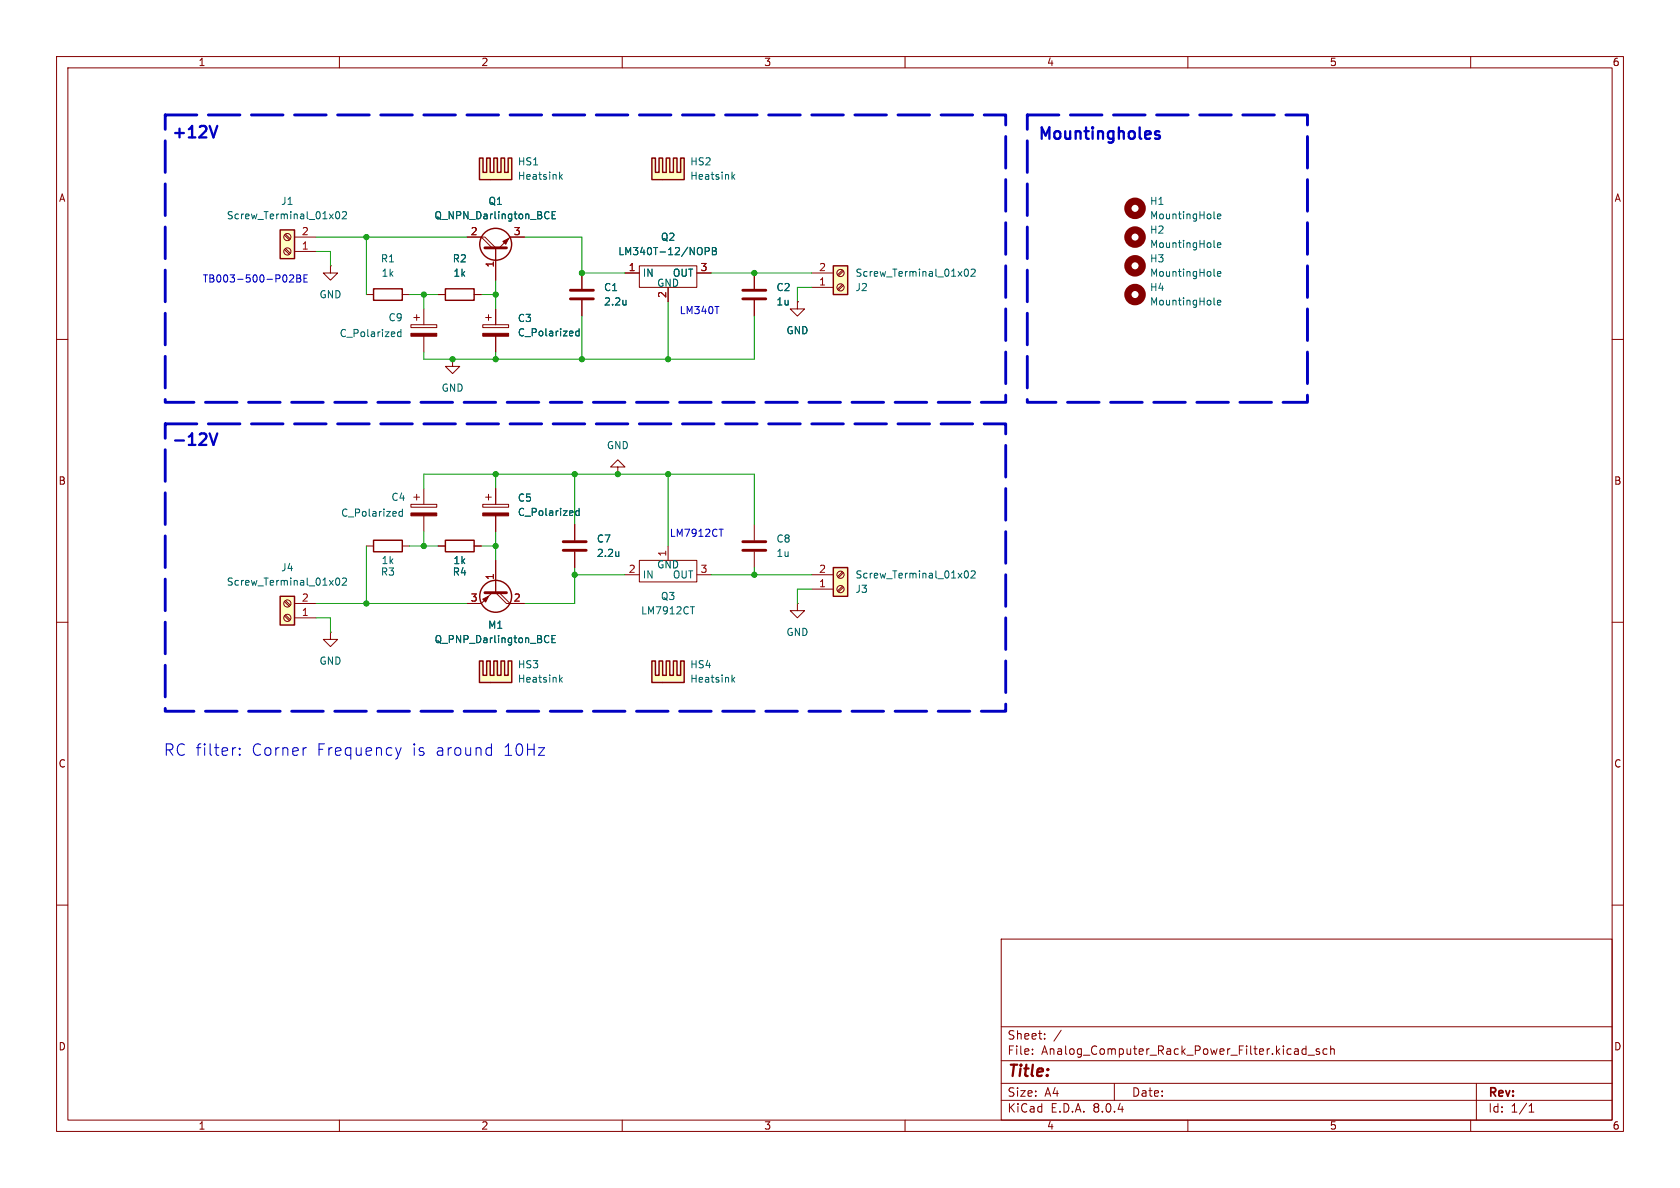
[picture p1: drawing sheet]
<svg xmlns="http://www.w3.org/2000/svg" width="297mm" height="210mm" viewBox="0 0 297 210" stroke-linecap="round" stroke-linejoin="round" font-family="sans-serif">
<g fill="none" stroke="#840000" stroke-width=".18">
<path d="M10 10h277v190h-277zM12 12h273v186h-273zM60 10v2M110 10v2M160 10v2M210 10v2M260 10v2M10 60h2M285 60h2M10 110h2M285 110h2M10 160h2"/>
<path d="M285 160h2M177 166h108v32h-108zM60 198v2M110 198v2M160 198v2M177 194.5h108M177 191.5h108M177 187.5h108M177 181.5h108M182.5 186.3v.1M182.5 185.5v.1M184.7 183.6v.1"/>
<path d="M184.7 182.8v.1M187.6 182.1l-1.3 2M197 191.5v3M210 198v2M230.2 186.1l.3 .3 .4-.1M230.9 184.9v1.5M230.9 185.5l-.4-.1-.3 .3M231.2 186.5h1.2M233.2 185.5l-.3-.1-.2 .2v.2l.5 .2v.3h-.5M234.6 185.5l-.4-.1-.3 .3v.4l.1 .2h.6M235.2 185.5l.3-.1 .3 .1 .1 .9M235.2 184.9v1.5"/>
<path d="M260 198v2M261 191.5v6.5M270.3 196.6h.9M270.3 195.5l.4-.4v1.5"/>
</g>
<circle cx="200.7" cy="41.9" r="1.27" fill="none" stroke="#840000" stroke-width="1.3"/>
<path d="M214.6 43.6l.2 .2M215.2 43.3l.6-.1v-.2l-.4-.1-.2 .2 .1 .6h.5" fill="none" stroke="#006464" stroke-width=".18"/>
<path d="M147.3 100.3h2.6v5.1h-2.6z" fill="#ffffc2"/>
<path d="M147.3 100.3h2.6v5.1h-2.6z" fill="none" stroke="#840000" stroke-width=".25"/>
<g fill="none" stroke="#840000" stroke-width=".18">
<path d="M143.5 104.1h3.8M143.5 101.6h3.8M148.9 101.1l-.8 .8M148.9 103.6l-.8 .9M149.1 101.3l-.9 .8M149.1 103.8l-.9 .8"/>
<circle cx="148.6" cy="101.6" r=".63"/>
<circle cx="148.6" cy="104.1" r=".63"/>
</g>
<path d="M170.6 101l.2-.1a.68 .68 0 0 1 .4 .6 .68 .68 0 0 1-.4 .7l-.2-.1-.1-.4zM171.7 101l.5-.1 .2 .4-.8 .9h.8" fill="none" stroke="#006464" stroke-width=".18"/>
<g fill="#ffffc2">
<path d="M115.2 27.9h.7v2.6h.6v-2.6h.6v2.6h.7l-.7 1.3h-1.9z"/>
<path d="M117.8 27.9h.6v2.6h.6v-2.6h.7v2.6h.6v-2.6h.7v3.9h-3.9l.7-1.3z"/>
</g>
<path d="M115.2 27.9h.7v2.6h.6v-2.6h.6v2.6h.7v-2.6h.6v2.6h.6v-2.6h.7v2.6h.6v-2.6h.7v3.9h-5.8z" fill="none" stroke="#840000" stroke-width=".25"/>
<path d="M129.5 31.2l.4 .5M129.9 30.8l-.5 .5M102.4 58.1v1.3M102.4 58.6l-.4-.1-.2 .3 .1 .5h.5M124.7 44.4h.6l.1-.2-.1-.3-.6-.1v1.2M125.9 43.8h.5l.2 .2-.2 .4 .2 .1 .1 .3-.3 .2h-.5zM125.9 44.4h.5M102.4 89.9v1.2M102.4 90.3h-.4l-.2 .2 .1 .6h.5" fill="none" stroke="#006464" stroke-width=".18"/>
<g fill="none" stroke="#840000" stroke-width=".18">
<path d="M85.3 57.4h4.6v.5h-4.6zM85.9 56.1h1M86.4 55.6v1M87.6 54.6v2.8M87.6 59.4v2.8M110.5 48.3h2.5M113 47h10.2v3.8h-10.2zM118.1 50.8v2.5M123.2 48.3h2.5M80 63.5v1.3h1.3l-1.3 1.2-1.3-1.2h1.3M80 63.5h.1M85.3 89.2h4.6v.5h-4.6z"/>
<path d="M85.9 87.9h1M86.4 87.4v1M87.6 86.4v2.8M87.6 91.2v2.8"/>
</g>
<g fill="#840000" stroke="#840000" stroke-width=".18">
<path d="M85.3 90.7h4.6v.5h-4.6z"/>
<path d="M85.3 58.9h4.6v.5h-4.6z"/>
</g>
<g fill="#ffffc2">
<path d="M84.8 116.8h.6v2.6h.6v-2.6h.7v2.6h.6l-.6 1.3h-1.9z"/>
<path d="M87.3 116.8h.6v2.6h.7v-2.6h.6v2.6h.6v-2.6h.7v3.9h-3.8l.6-1.3z"/>
</g>
<g fill="none" stroke="#840000" stroke-width=".25">
<path d="M84.8 116.8h.6v2.6h.6v-2.6h.7v2.6h.6v-2.6h.6v2.6h.7v-2.6h.6v2.6h.6v-2.6h.7v3.9h-5.7z"/>
<circle cx="87.6" cy="105.4" r="2.82"/>
</g>
<path d="M96.8 112.3l.2 .2M97 113.5l-.2 .1M97.6 112.9h.4M98.2 112.3h-.6v1.3h.6M99.4 119.7l-.5 .5M99.1 120.1l.3 .5" fill="none" stroke="#006464" stroke-width=".18"/>
<path d="M87.6 99.1v5.7l1.9 1.9h.7M87 104.8l-1.9 1.9h-2.6M88.3 104.8l1.9 1.9M90.2 106.7h2.5" fill="none" stroke="#840000" stroke-width=".18"/>
<path d="M85.7 104.8h3.8" fill="none" stroke="#840000" stroke-width=".51"/>
<path d="M85.3 105.9l1.1-.5-.5 1z" fill="#840000" stroke="#840000" stroke-width=".18"/>
<path d="M49.5 105.4h2.6v5.1h-2.6z" fill="#ffffc2"/>
<path d="M49.5 105.4h2.6v5.1h-2.6z" fill="none" stroke="#840000" stroke-width=".25"/>
<g fill="none" stroke="#840000" stroke-width=".18">
<path d="M133.3 48.3v2.8M133.3 53.1v2.8M141 53.3v1.3h1.2l-1.2 1.3-1.3-1.3h1.3M141 53.3h.1M50.3 106.3l.9 .9M50.3 108.9l.9 .8M50.5 106.2l.8 .8M50.5 108.7l.8 .9M52.1 109.2h3.8M52.1 106.7h3.8"/>
<circle cx="50.8" cy="109.2" r=".63"/>
<circle cx="50.8" cy="106.7" r=".63"/>
</g>
<path d="M59.4 102.3l.2-.1a.68 .68 0 0 1 .5 .6 .68 .68 0 0 1-.5 .6l-.2-.1-.1-.3zM60.5 102.3l.5-.1 .3 .3-.8 .9h.8" fill="none" stroke="#006464" stroke-width=".18"/>
<path d="M131.3 52.8h4.1M131.3 51.3h4.1" fill="none" stroke="#840000" stroke-width=".51"/>
<path d="M147.3 47h2.6v5.1h-2.6z" fill="#ffffc2"/>
<path d="M147.3 47h2.6v5.1h-2.6z" fill="none" stroke="#840000" stroke-width=".25"/>
<g fill="none" stroke="#840000" stroke-width=".18">
<path d="M143.5 50.8h3.8M143.5 48.3h3.8M148.9 47.8l-.8 .8M148.9 50.3l-.8 .8M149.1 47.9l-.9 .9M149.1 50.5l-.9 .8M58.4 111.8v1.2h1.3l-1.3 1.3-1.3-1.3h1.3M58.4 111.8h.1"/>
<circle cx="148.6" cy="50.8" r=".63"/>
<circle cx="148.6" cy="48.3" r=".63"/>
</g>
<path d="M214.6 38.5l.2 .2M215.2 38.3l.6-.2v-.2l-.4-.1-.2 .2 .1 .6h.5M170.6 47.7l.2-.1a.68 .68 0 0 1 .4 .6 .68 .68 0 0 1-.4 .6l-.2-.1-.1-.3zM171.7 47.7l.5-.1 .2 .3-.8 .9h.8M214.6 48.7l.2 .1M214.6 53.7l.2 .2M215.2 48.4l.6-.1v-.2l-.4-.1-.2 .2 .1 .6h.5M215.2 53.5l.6-.1v-.3h-.4l-.2 .2 .1 .6h.5" fill="none" stroke="#006464" stroke-width=".18"/>
<g fill="none" stroke="#840000" stroke-width="1.3">
<circle cx="200.7" cy="36.8" r="1.27"/>
<circle cx="200.7" cy="47" r="1.27"/>
<circle cx="200.7" cy="52.1" r="1.27"/>
</g>
<g fill="#ffffc2">
<path d="M84.8 27.9h.6v2.6h.6v-2.6h.7v2.6h.6l-.6 1.3h-1.9z"/>
<path d="M87.3 27.9h.6v2.6h.7v-2.6h.6v2.6h.6v-2.6h.7v3.9h-3.8l.6-1.3z"/>
</g>
<g fill="none" stroke="#840000" stroke-width=".25">
<path d="M84.8 27.9h.6v2.6h.6v-2.6h.7v2.6h.6v-2.6h.6v2.6h.7v-2.6h.6v2.6h.6v-2.6h.7v3.9h-5.7zM78.7 51.1h5.1v2h-5.1z"/>
<circle cx="87.6" cy="43.2" r="2.82"/>
</g>
<path d="M96.8 37.4l.3 .1M97.1 38.6l-.3 .1M97.6 38h.4M98.2 37.4h-.6v1.3h.6M99.1 31.2l.3 .5M99.4 30.8l-.5 .5M122 107.3h.8" fill="none" stroke="#006464" stroke-width=".18"/>
<path d="M77.5 52.1h1.2M82.5 41.9h2.6M83.8 52.1h1.3M85.1 41.9h.6l1.9 1.9v5.7M85.1 41.9l1.9 1.9M92.7 41.9h-2.5l-1.9 1.9M113 99.1h10.2v3.8h-10.2zM118.1 96.5v2.6M133.3 92.7v2.8M133.3 97.5v2.8M110.5 101.6h2.5M123.2 101.6h2.5" fill="none" stroke="#840000" stroke-width=".18"/>
<path d="M85.7 43.8h3.8M131.3 97.3h4.1M131.3 95.8h4.1" fill="none" stroke="#840000" stroke-width=".51"/>
<path d="M88.9 42.7l1-.5-.5 1z" fill="#840000" stroke="#840000" stroke-width=".18"/>
<g fill="#ffffc2">
<path d="M115.2 116.8h.7v2.6h.6v-2.6h.6v2.6h.7l-.7 1.3h-1.9z"/>
<path d="M117.8 116.8h.6v2.6h.6v-2.6h.7v2.6h.6v-2.6h.7v3.9h-3.9l.7-1.3z"/>
</g>
<path d="M66 95.5h5.1v2h-5.1zM78.7 95.5h5.1v2h-5.1zM115.2 116.8h.7v2.6h.6v-2.6h.6v2.6h.7v-2.6h.6v2.6h.6v-2.6h.7v2.6h.6v-2.6h.7v3.9h-5.8z" fill="none" stroke="#840000" stroke-width=".25"/>
<path d="M71.1 90v1.3M71.1 90.5l-.3-.1-.3 .3 .2 .5h.4M109.4 97.5v.9M109.4 98.2l-.1 .1M129.9 119.7l-.5 .5M129.5 120.1l.4 .5" fill="none" stroke="#006464" stroke-width=".18"/>
<path d="M99.6 97.3h4M99.6 95.8h4" fill="none" stroke="#840000" stroke-width=".51"/>
<g fill="none" stroke="#840000" stroke-width=".18">
<path d="M64.8 96.5h1.2M71.1 96.5h1.3M72.6 89.2h4.6v.5h-4.6zM73.2 87.9h1M73.7 87.4v1M74.9 86.4v2.8M74.9 91.2v2.8M77.5 96.5h1.2M83.8 96.5h1.3M101.6 92.7v2.8M101.6 97.5v2.8M141 106.7v1.3h1.2l-1.2 1.2-1.3-1.2h1.3"/>
<path d="M141 106.7h.1"/>
</g>
<path d="M72.6 90.7h4.6v.5h-4.6z" fill="#840000" stroke="#840000" stroke-width=".18"/>
<path d="M49.5 40.6h2.6v5.1h-2.6z" fill="#ffffc2"/>
<path d="M49.5 40.6h2.6v5.1h-2.6zM66 51.1h5.1v2h-5.1z" fill="none" stroke="#840000" stroke-width=".25"/>
<g fill="none" stroke="#840000" stroke-width=".18">
<path d="M50.3 41.6l.9 .8M50.3 44.1l.9 .9M50.5 41.4l.8 .8M50.5 43.9l.8 .9M52.1 44.5h3.8M52.1 41.9h3.8M58.4 47v1.3h1.3l-1.3 1.2-1.3-1.2h1.3M58.4 47h.1M64.8 52.1h1.2M71.1 52.1h1.3M72.6 57.4h4.6v.5h-4.6zM73.2 56.1h1"/>
<path d="M73.7 55.6v1M74.9 54.6v2.8M74.9 59.4v2.8M77.5 52.1h1.2M82.5 41.9h2.6M83.8 52.1h1.3M87.6 43.8v5.7M87.6 54.6v2.8M87.6 59.4v2.8M90.2 41.9h2.5M102.9 48.3v2.8M102.9 53.1v2.8"/>
<path d="M110.5 48.3h2.5M118.1 50.8v2.5M123.2 48.3h2.5M133.3 48.3v2.8M133.3 53.1v2.8M141 53.3h.1M77.5 96.5h1.2M83.8 96.5h1.3M87.6 86.4v2.8M87.6 91.2v2.8M87.6 99.1v5.7M101.6 92.7v2.8"/>
<path d="M101.6 97.5v2.8M109.2 82.6h1.3l-1.3-1.3-1.3 1.3h1.3v1.2M109.2 83.8h.1M82.5 106.7h2.6M90.2 106.7h2.5"/>
<circle cx="50.8" cy="44.4" r=".63"/>
<circle cx="50.8" cy="41.9" r=".63"/>
</g>
<g fill="none" stroke="#006464" stroke-width=".18">
<path d="M59.5 37.5l.1-.1a.68 .68 0 0 1 .5 .6 .68 .68 0 0 1-.5 .7 .84 .84 0 0 1-.1-1.2zM60.5 37.5l.5-.1 .3 .4-.8 .9h.8M96.8 37.4l.3 .1M97.1 38.6l-.3 .1M97.6 38h.4M98.2 37.4h-.6v1.3h.6M70.9 58.2v1.3M70.9 58.7h-.4l-.2 .2 .1 .5h.5M102.4 58.1v1.3M102.4 58.6l-.4-.1-.2 .3 .1 .5h.5M110.7 53.1v.8M110.7 53.8l-.1 .1"/>
<path d="M124.7 44.4h.6l.1-.2-.1-.3-.6-.1v1.2M125.9 43.8h.5l.2 .2-.2 .4 .2 .1 .1 .3-.3 .2h-.5zM125.9 44.4h.5M102.4 89.9v1.2M102.4 90.3h-.4l-.2 .2 .1 .6h.5M109.4 97.5v.9M109.4 98.2l-.1 .1M96.8 112.3l.2 .2M97 113.5l-.2 .1M97.6 112.9h.4M98.2 112.3h-.6v1.3h.6"/>
</g>
<path d="M72.6 58.9h4.6v.5h-4.6z" fill="#840000" stroke="#840000" stroke-width=".18"/>
<path d="M100.8 52.8h4.1M100.8 51.3h4.1" fill="none" stroke="#840000" stroke-width=".51"/>
<g fill="none" stroke="#0000c2" stroke-width=".18">
<path d="M51.2 48.7l.5-.1 .2 .4-.8 .9h.8M52.5 48.6h.4l.2 .2-.2 .4 .2 .1 .1 .3-.2 .3h-.5zM52.5 49.2h.4M53.7 49.2h.5M54.3 48.6h-.6v1.3h.6M127.1 93.5h.7M41.7 132.2l-.4 .1M42.4 133.3l.1 .1-.1 .1M42.4 133.3l-.1 .1 .1 .1M42.4 132.3v.2M42.4 133.3v.2M42.4 132.3l.1 .1-.1 .1"/>
<path d="M42.4 132.3l-.1 .1 .1 .1M54 132.2h.2M69.9 132.2l.5 1.3M70.4 133.5l-.2 .5M70.9 132.2l-.5 1.3M86.7 132.2l.2 .1M86.9 131.5v2M86.9 133.4l-.2 .1"/>
</g>
<path d="M37.1 22.3l.6 2 .7-2M204.2 23.6l.3 .3 .5 .1 .1 .2-.1 .2-.2 .1-.6-.1M205 23.3l-.5-.1-.3 .3M37.1 76.6l.6 2 .7-2" fill="none" stroke="#0000c2" stroke-width=".41"/>
<path d="M29.2 20.3h148.6v50.8h-148.6zM181.6 20.3h49.5v50.8h-49.5zM29.2 74.9h148.6v50.8h-148.6z" fill="none" stroke="#0000c2" stroke-width=".51" stroke-dasharray="5.6 2"/>
<g fill="none" stroke="#009600" stroke-width=".18">
<path d="M55.9 41.9h26.6M55.9 44.5h2.5v2.5M64.8 41.9v10.2M72.4 52.1h5.1M74.9 52.1v2.5M85.1 52.1h2.5M87.6 49.5v5.1M92.7 41.9h10.2v6.4h7.6M102.9 55.9v7.6M118.1 53.3v10.2M125.7 48.3h17.8M133.3 55.9v7.6h-58.4v-1.3"/>
<path d="M143.5 50.8h-2.5v2.5M87.6 62.2v1.3M64.8 96.5v10.2M72.4 96.5h5.1M74.9 86.4v-2.6h58.4v8.9M74.9 94v2.5M85.1 96.5h2.5M87.6 83.8v2.6M87.6 94v5.1M101.6 83.8v8.9M118.1 83.8v12.7M55.9 106.7h26.6"/>
<path d="M55.9 109.2h2.5v2.6M101.6 101.6h8.9M101.6 100.3v6.4h-8.9M125.7 101.6h17.8M133.3 100.3v1.3M143.5 104.1h-2.5v2.6"/>
</g>
<g fill="#009600" stroke="#009600" stroke-width=".18">
<circle cx="87.6" cy="83.8" r=".46"/>
<circle cx="74.9" cy="96.5" r=".46"/>
<circle cx="101.6" cy="101.6" r=".46"/>
<circle cx="64.8" cy="106.7" r=".46"/>
<circle cx="87.6" cy="96.5" r=".46"/>
<circle cx="102.9" cy="63.5" r=".46"/>
<circle cx="118.1" cy="63.5" r=".46"/>
<circle cx="133.3" cy="48.3" r=".46"/>
<circle cx="87.6" cy="52.1" r=".46"/>
<circle cx="80" cy="63.5" r=".46"/>
<circle cx="87.6" cy="63.5" r=".46"/>
<circle cx="64.8" cy="41.9" r=".46"/>
<circle cx="74.9" cy="52.1" r=".46"/>
<circle cx="102.9" cy="48.3" r=".46"/>
<circle cx="118.1" cy="83.8" r=".46"/>
<circle cx="101.6" cy="83.8" r=".46"/>
<circle cx="109.2" cy="83.8" r=".46"/>
<circle cx="133.3" cy="101.6" r=".46"/>
</g>
<g font-size="2.8" fill="#0000c2">
<text x="30.1" y="25">+12V</text>
<text x="183.3" y="25.3">Mountingholes</text>
<text x="30.1" y="79.4">-12V</text>
<text x="28.9" y="133.8">RC filter:</text>
<text x="44.5" y="133.8">Corner</text>
<text x="56" y="133.8">Frequency</text>
<text x="72.9" y="133.8">is</text>
<text x="77.1" y="133.8">around</text>
<text x="89.2" y="133.8">10Hz</text>
</g>
<text font-size="2.8" fill="#840000" x="178" y="190.9">Title:</text>
<g font-size="2.1" fill="#840000">
<text x="178" y="184">Sheet:</text>
<text x="178" y="186.7">File:</text>
<text x="184.1" y="186.7">Analog_Computer_Rack_Power_Filter.kicad_sch</text>
<text x="178" y="196.9">KiCad</text>
<text x="178" y="194.1">Size:</text>
<text x="184.7" y="194.1">A4</text>
<text x="185.7" y="196.9">E.D.A.</text>
<text x="193.3" y="196.9">8.0.4</text>
<text x="200" y="194.1">Date:</text>
<text x="263" y="194.3">Rev:</text>
<text x="263" y="196.9">Id:</text>
<text x="267.1" y="196.9">1/1</text>
</g>
<g font-size="1.8" fill="#840000">
<text x="35" y="11.9">1</text>
<text x="85" y="11.9">2</text>
<text x="135" y="11.9">3</text>
<text x="185" y="11.9">4</text>
<text x="235" y="11.9">5</text>
<text x="285" y="11.9">6</text>
<text x="10.3" y="35.9">A</text>
<text x="285.3" y="35.9">A</text>
<text x="10.3" y="85.9">B</text>
<text x="285.3" y="85.9">B</text>
<text x="10.3" y="135.9">C</text>
<text x="285.3" y="135.9">C</text>
<text x="10.3" y="185.9">D</text>
<text x="285.3" y="185.9">D</text>
<text x="35" y="199.9">1</text>
<text x="85" y="199.9">2</text>
<text x="135" y="199.9">3</text>
<text x="185" y="199.9">4</text>
<text x="235" y="199.9">5</text>
<text x="285" y="199.9">6</text>
</g>
<g font-size="1.8" fill="#006464">
<text x="91.4" y="29.4">HS1</text>
<text x="121.9" y="29.4">HS2</text>
<text x="91.4" y="32">Heatsink</text>
<text x="121.9" y="32">Heatsink</text>
<text x="40" y="39">Screw_Terminal_01x02</text>
<text x="49.6" y="36.4">J1</text>
<text x="76.7" y="39">Q_NPN_Darlington_BCE</text>
<text x="86.3" y="36.4">Q1</text>
<text x="203.2" y="41.5">H2</text>
<text x="203.2" y="36.4">H1</text>
<text x="203.2" y="39">MountingHole</text>
<text x="67.2" y="46.6">R1</text>
<text x="79.9" y="46.6">R2</text>
<text x="109.2" y="45.3">LM340T-12/NOPB</text>
<text x="116.7" y="42.8">Q2</text>
<text x="203.2" y="44">MountingHole</text>
<text x="203.2" y="46.6">H3</text>
<text x="56.4" y="52.9">GND</text>
<text x="67.4" y="49.1">1k</text>
<text x="80.1" y="49.1">1k</text>
<text x="106.7" y="51.7">C1</text>
<text x="113.5" y="49.1">IN</text>
<text x="118.9" y="49.1">OUT</text>
<text x="137.2" y="51.7">C2</text>
<text x="151.1" y="51.7">J2</text>
<text x="151.1" y="49.1">Screw_Terminal_01x02</text>
<text x="203.2" y="49.1">MountingHole</text>
<text x="203.2" y="51.7">H4</text>
<text x="60" y="59.8">C_Polarized</text>
<text x="68.6" y="57">C9</text>
<text x="91.4" y="57.1">C3</text>
<text x="91.4" y="59.7">C_Polarized</text>
<text x="106.7" y="54.2">2.2u</text>
<text x="137.2" y="54.2">1u</text>
<text x="138.9" y="59.3">GND</text>
<text x="203.2" y="54.2">MountingHole</text>
<text x="78" y="69.4">GND</text>
<text x="107.2" y="79.6">GND</text>
<text x="69.1" y="88.7">C4</text>
<text x="91.4" y="88.9">C5</text>
<text x="60.2" y="91.5">C_Polarized</text>
<text x="91.4" y="91.4">C_Polarized</text>
<text x="49.6" y="101.2">J4</text>
<text x="67.2" y="102">R3</text>
<text x="67.4" y="99.9">1k</text>
<text x="79.9" y="102">R4</text>
<text x="80.1" y="99.9">1k</text>
<text x="105.4" y="96.1">C7</text>
<text x="105.4" y="98.7">2.2u</text>
<text x="137.2" y="96.1">C8</text>
<text x="137.2" y="98.7">1u</text>
<text x="40" y="103.7">Screw_Terminal_01x02</text>
<text x="113.5" y="102.5">IN</text>
<text x="116.7" y="106.3">Q3</text>
<text x="118.9" y="102.5">OUT</text>
<text x="151.1" y="105">J3</text>
<text x="151.1" y="102.5">Screw_Terminal_01x02</text>
<text x="76.7" y="113.9">Q_PNP_Darlington_BCE</text>
<text x="86.2" y="111.4">M1</text>
<text x="113.2" y="108.8">LM7912CT</text>
<text x="138.9" y="112.6">GND</text>
<text x="56.4" y="117.7">GND</text>
<text x="91.4" y="118.3">HS3</text>
<text x="121.9" y="118.3">HS4</text>
<text x="91.4" y="120.9">Heatsink</text>
<text x="121.9" y="120.9">Heatsink</text>
</g>
<g font-size="1.8" fill="#a90000">
<text x="53.3" y="41.7">2</text>
<text x="83.1" y="41.7">2</text>
<text x="90.7" y="41.7">3</text>
<text x="53.3" y="44.2">1</text>
<text x="87.4" y="47.4" transform="rotate(-90 87.4 47.4)">1</text>
<text x="111.1" y="48">1</text>
<text x="117.9" y="52.8" transform="rotate(-90 117.9 52.8)">2</text>
<text x="123.8" y="48">3</text>
<text x="144.7" y="50.5">1</text>
<text x="144.7" y="48">2</text>
<text x="111.1" y="101.3">2</text>
<text x="117.9" y="98.5" transform="rotate(-90 117.9 98.5)">1</text>
<text x="123.8" y="101.3">3</text>
<text x="144.7" y="101.3">2</text>
<text x="53.3" y="106.4">2</text>
<text x="83.1" y="106.4">3</text>
<text x="87.4" y="102.6" transform="rotate(-90 87.4 102.6)">1</text>
<text x="90.7" y="106.4">2</text>
<text x="144.7" y="103.9">1</text>
<text x="53.3" y="109">1</text>
</g>
<g font-size="1.8" fill="#0000c2">
<text x="35.7" y="50.1">TB003-500-P02BE</text>
<text x="120.1" y="55.7">LM340T</text>
<text x="118.3" y="95.1">LM7912CT</text>
</g>
<g font-size="1.8" fill="#004848">
<text x="116.1" y="50.9">GND</text>
<text x="116.1" y="100.7">GND</text>
</g>
</svg>
